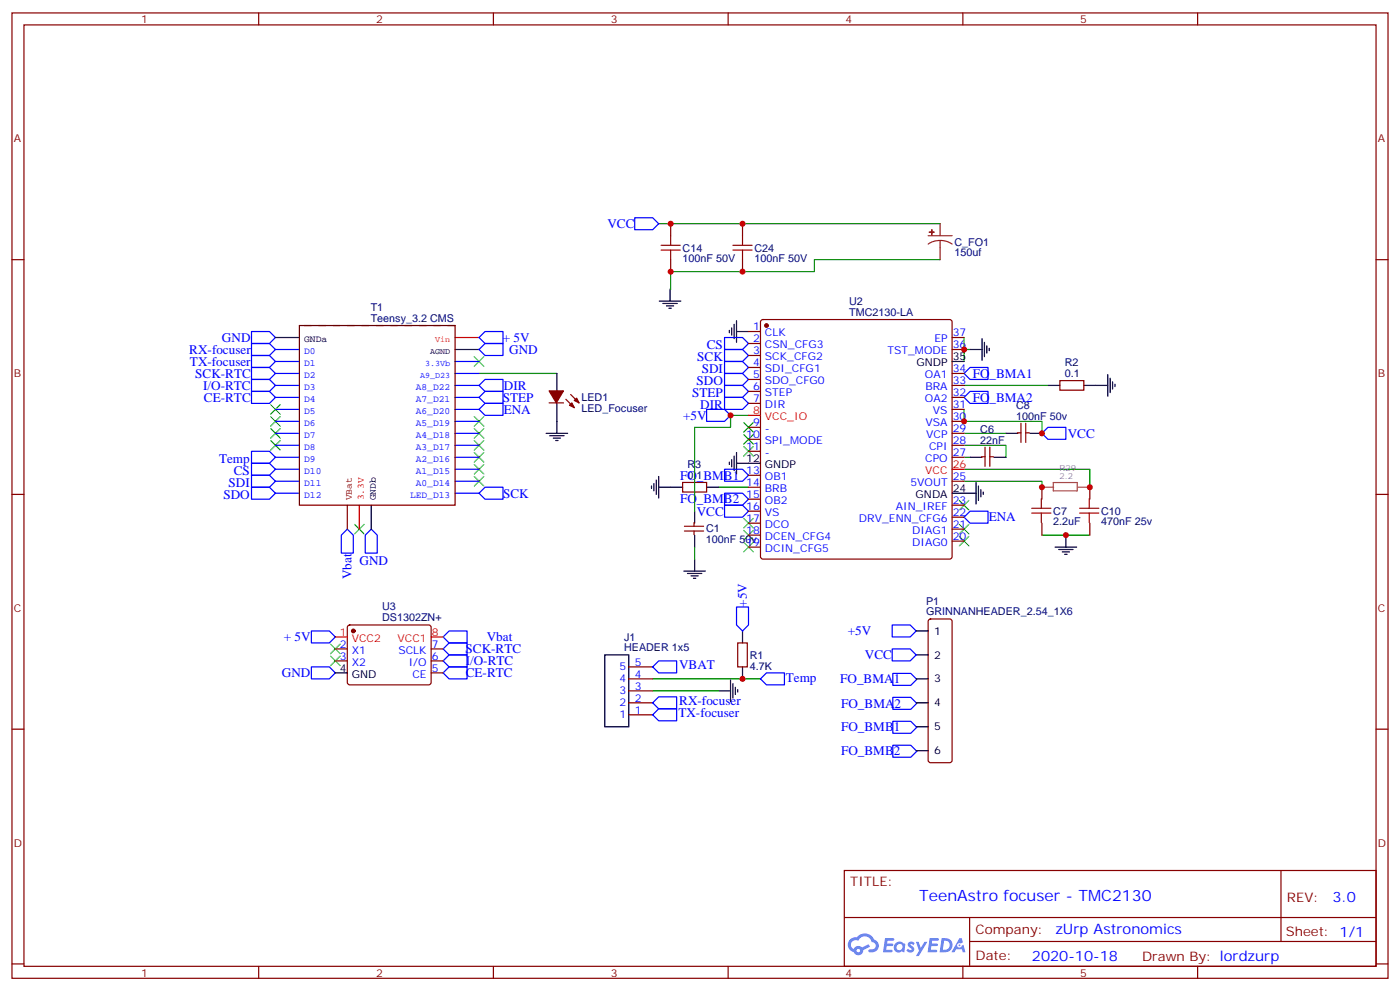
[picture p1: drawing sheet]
<svg xmlns="http://www.w3.org/2000/svg" width="412mm" height="292mm" viewBox="0 0 412 292" stroke-linecap="round" stroke-linejoin="round" font-family="sans-serif">
<g fill="none" stroke="#870000" stroke-width=".35">
<path d="M3.5 3.8h405.4v284.3h-405.4zM7.1 7.3h398.2v277.3h-398.2zM76.2 3.8v3.5M145.3 3.8v3.5M214.5 3.8v3.5M283.6 3.8v3.5M352.8 3.8v3.5M3.5 76.5h3.6M405.3 76.5h3.6M3.5 145.6h3.6M405.3 145.6h3.6M3.5 214.8h3.6"/>
<path d="M405.3 214.8h3.6M248.7 256.4h156.6v28.2h-156.6zM377.3 256.4v20.9M248.7 270.2h156.5M285.6 277.3h119.6M285.6 270.2v14.2M3.5 283.9h3.6M76.2 284.6v3.5M145.3 284.6v3.5M214.5 284.6v3.5M283.6 284.6v3.5M352.8 284.6v3.5"/>
<path d="M405.3 283.9h3.6"/>
</g>
<g fill="#5487ff">
<path d="M267.7 277.6a1.22 1.22 0 0 1 1.7 .2l-.4 .6a.47 .47 0 0 0-.3-.4 .47 .47 0 0 0-.5 .2l.1 .2a1.14 1.14 0 0 1 .8 1.8 1.14 1.14 0 0 1-1.9 0l-.2-.2 .5-.6 .7 .5a.29 .29 0 0 0 .3-.3 .29 .29 0 0 0-.2-.3 1.04 1.04 0 0 1-.6-1.7z"/>
<path d="M260.7 276.3h2.4l.3 .2-.2 .5-1.8 .1-.1 .8h1.5l.3 .4-.3 .4h-1.6l-.2 1.1h1.7l.2 .3-.2 .3-2.6 .1z"/>
<path d="M273.8 276.3h2.4l.3 .2-.1 .5-1.8 .1-.2 .8h1.6l.3 .4-.4 .4h-1.6l-.1 1.1h1.7l.2 .3-.2 .3-2.6 .1z"/>
<path d="M282.6 276.3h.7l.3 1.3-.6 .3a.69 .69 0 0 0-1 .3 .69 .69 0 0 0 .4 .9 .69 .69 0 0 0 .9-.6l.5-.2 .6 2.2h-.8l-.2-.9h-1.8l-.5 .9h-.8z"/>
<path d="M269.8 277.4h.8l.6 1.8 1.1-1.8h.9l-2.6 4.2h-.8l.9-1.5z"/>
<path d="M277.4 276.3l-.6 4.2h1.3a2.11 2.11 0 0 0 2.5-2.1 2.11 2.11 0 0 0-2.5-2.1zM278.1 277.1a1.39 1.39 0 0 1 1.7 1.4 1.39 1.39 0 0 1-1.8 1.3h-.3z"/>
<path d="M263.7 277.9a1.54 1.54 0 0 0-.1 2.2 1.54 1.54 0 0 0 2.2 .1l.6 .3 .3-2.3-.2-.3h-.4a1.49 1.49 0 0 0-2.4 0zM264 278.9a.94 .94 0 0 1 1.8 0 .94 .94 0 0 1-1.8 0z"/>
<path d="M250.4 276.7a2.18 2.18 0 0 0 1.1 3.7 1.44 1.44 0 0 0 1.6 .9 1.44 1.44 0 0 0 1.2-1.4l2-1.1-.5-.7-1.9 1a1.47 1.47 0 0 0-2.4 .4 1.39 1.39 0 0 1-.7-1.9 1.39 1.39 0 0 1 2-.5 2.12 2.12 0 0 1 2.2-1.3 2.12 2.12 0 0 1 1.9 1.7 1.14 1.14 0 0 1 1.1 1.4 1.14 1.14 0 0 1-1.7 .7 .43 .43 0 0 0-.5 .4 .43 .43 0 0 0 .4 .5 1.98 1.98 0 0 0 2.5-1.2 1.98 1.98 0 0 0-1.2-2.6 3.1 3.1 0 0 0-5.3-.6l-.9 .1zM252.3 280a.55 .55 0 0 1 1.1 0 .55 .55 0 0 1-1.1 0z"/>
<circle cx="282.6" cy="278.4" r=".26"/>
</g>
<g fill="none" stroke="#008700" stroke-width=".35">
<path d="M194 65.9h82.9M276.9 76.5h-37v3.5h-42.3v5.3M284 99.4v3.5h1.8M141.1 110h22.9M284 113.5h24.7M284 102.9v3.6M220.5 122.3h-5.3v3.6h-10.6v24.7M284 138.2h37v5.3M284 120.6v3.5h22.9v3.5M284 131.2h12.3v3.5M284 127.6h12.3M284 134.7h1.8"/>
<path d="M211.7 143.5h8.8M284 141.7h22.9v1.8M306.9 157.6h14.1M204.6 161.1v3.6M192.3 200h31.7M192.3 203.5h19.4"/>
</g>
<g fill="none" stroke="#000" stroke-width=".35">
<path d="M81.1 99.4h7.1M194.2 88.7h6.4M195.3 89.4h4.2M196.3 90.1h2.1M197 90.8h.7M197.4 85.1v3.6M214.8 97.3v.7M215.5 96.6v2.1M216.3 95.5v4.3M217 97.6h3.5M217 94.5v6.3M289.3 99.8v6.3"/>
<path d="M134.1 102.9h7M164 110v5.3M164 118.8v8.8M280.5 106.5h3.5M285.8 102.9h3.5M290 100.8v4.3M290.7 101.9v2.1M291.4 102.6v.7M308.7 113.5h3.5M319.3 113.5h7M326.3 110.3v6.4M327 111.4v4.2"/>
<path d="M327.7 112.5v2.1M328.4 113.2v.7M160.9 127.6h6.3M161.9 128.3h4.3M163 129h2.1M163.7 129.8h.7M214.8 136.1v.7M215.5 135.4v2.1M216.3 134.3v4.3M217 133.3v6.3M217 136.5h7M285.8 134.7h3.5"/>
<path d="M292.8 134.7h3.5M296.3 127.6h3.6M303.4 127.6h3.5M109.4 148.8v7.1M191.9 143.2v.7M192.6 142.5v2.1M193.3 141.4v4.2M194 143.5h7.1M194 140.3v6.4M204.6 150.6v3.5M204.6 157.6v3.5M208.1 143.5h3.6"/>
<path d="M280.5 145.3h7M287.5 142.1v6.3M288.2 143.2v4.2M288.9 144.2v2.1M289.6 144.9v.7M314 157.6v3.5M201.4 168.2h6.4M202.5 168.9h4.2M203.6 169.6h2.1M204.3 170.3h.7M204.6 164.7v3.5M310.8 161.1h6.3"/>
<path d="M311.9 161.9h4.2M312.9 162.6h2.1M313.6 163.3h.7M98.8 198.2h3.5M178.2 192.9h7v21.2h-7zM218.7 185.8v3.6M218.7 196.4v3.6M269.9 185.8h3.5M269.9 192.9h3.5M269.9 200h3.5M211.7 203.5h3.5M215.2 200.3v6.4"/>
<path d="M215.9 201.4v4.2M216.6 202.4v2.1M217.3 203.1v.7M269.9 207h3.5M269.9 214.1h3.5M269.9 221.1h3.5"/>
</g>
<g fill="none" stroke="#870000" stroke-width=".35">
<path d="M197.6 65.9v3.5M197.6 76.5v3.5M218.7 65.9v3.5M218.7 76.5v3.5M220.5 97.6h3.5M224.2 94.3l.5-.2h55.1l.5 .2 .2 .5v69.2l-.3 .5-.4 .2h-55.1l-.5-.3-.2-.4v-69.2zM280.5 99.4h3.5M161.7 118.7h4.3M166.7 117.6l2.5 2.5M168.1 116.2l2.5 2.5M220.5 101.2h3.5M220.5 104.7h3.5"/>
<path d="M220.5 108.2h3.5M220.5 111.8h3.5M220.5 115.3h3.5M220.5 118.8h3.5M280.5 117.1h3.5M280.5 113.5h3.5M280.5 110h3.5M280.5 102.9h3.5M312.2 112.1h7.1v2.8h-7.1zM220.5 125.9h3.5M220.5 129.4h3.5M220.5 132.9h3.5"/>
<path d="M220.5 140h3.5M280.5 134.7h3.5M280.5 131.2h3.5M280.5 127.6h3.5M280.5 124.1h3.5M280.5 120.6h3.5M289.1 134.5h1.1M290.2 131.7v5.7M291.6 131.7v5.7M291.6 134.5h1M299.7 127.5h1M300.7 124.7v5.6"/>
<path d="M302.2 124.7v5.6M302.2 127.5h1M201.1 142.1h7v2.8h-7zM201.6 156.4h5.7M201.6 155h5.7M204.4 153.9v1.1M204.4 156.4v1.1M220.5 143.5h3.5M220.5 147h3.5M220.5 150.6h3.5M220.5 154.1h3.5M220.5 157.6h3.5"/>
<path d="M280.5 159.4h3.5M280.5 155.9h3.5M280.5 152.3h3.5M280.5 148.8h3.5M280.5 141.7h3.5M306.9 143.5v3.5M306.9 154.1v3.5M321 143.5v3.5M321 154.1v3.5M220.5 161.1h3.5M98.8 191.1h3.5M98.8 194.7h3.5"/>
<path d="M102.5 184.3l.5-.2h23.3l.5 .2 .2 .5-.1 16.5-.6 .4h-23.6l-.4-.7v-16.2zM127 191.1h3.5M127 194.7h3.5M127 198.2h3.5M185.2 200h7.1M185.2 196.4h7.1M217.3 189.4h2.8v7h-2.8zM273.6 182.5l.5-.2h5.7l.5 .2 .2 .5v40.9l-.3 .5-.4 .2h-5.7l-.5-.2-.2-.5v-40.9zM185.2 210.5h7.1M185.2 207h7.1M185.2 203.5h7.1"/>
</g>
<g fill="#870000" stroke="#870000" stroke-width=".35">
<path d="M161.7 115.1h4.3l-2.1 3.6z"/>
<path d="M167.7 119.4l.8-.7 .7 1.4z"/>
<path d="M169.2 118l.7-.7 .7 1.4z"/>
<circle cx="225.8" cy="95.9" r=".53"/>
<circle cx="104.1" cy="185.8" r=".53"/>
</g>
<g fill="none" stroke="#00f" stroke-width=".35">
<path d="M187 64.1h5.3l1.7 1.8-1.7 1.8h-5.3zM74.1 97.6h5.3l1.7 1.8-1.7 1.8h-5.3zM141.1 99.4l1.8-1.8h5.3v3.6h-5.3zM213.4 99.4h5.3l1.8 1.8-1.8 1.7h-5.3zM74.1 115.3h5.3l1.7 1.8-1.7 1.7h-5.3zM74.1 111.8h5.3l1.7 1.7-1.7 1.8h-5.3zM74.1 108.2h5.3l1.7 1.8-1.7 1.8h-5.3zM74.1 104.7h5.3l1.7 1.8-1.7 1.7h-5.3zM74.1 101.2h5.3l1.7 1.7-1.7 1.8h-5.3zM81.1 106.5h7.1M81.1 102.9h7.1M81.1 110h7.1"/>
<path d="M81.1 117.1h7.1M81.1 113.5h7.1M134.1 106.5h7M134.1 110h7M134.1 117.1h7M134.1 113.5h7M141.1 102.9l1.8-1.7h5.3v3.5h-5.3zM141.1 117.1l1.8-1.8h5.3v3.5h-5.3zM141.1 113.5l1.8-1.7h5.3v3.5h-5.3zM213.4 117.1h5.3l1.8 1.7-1.8 1.8h-5.3zM213.4 113.5h5.3l1.8 1.8-1.8 1.8h-5.3zM213.4 110h5.3l1.8 1.8-1.8 1.7h-5.3z"/>
<path d="M213.4 106.5h5.3l1.8 1.7-1.8 1.8h-5.3zM213.4 102.9h5.3l1.8 1.8-1.8 1.8h-5.3zM284 117.1l1.8-1.8h5.2v3.5h-5.2zM284 110l1.8-1.8h5.2v3.6h-5.2zM74.1 132.9h5.3l1.7 1.8-1.7 1.8h-5.3zM74.1 136.5h5.3l1.7 1.7-1.7 1.8h-5.3zM74.1 140h5.3l1.7 1.7-1.7 1.8h-5.3zM81.1 138.2h7.1M81.1 134.7h7.1M81.1 131.2h7.1M81.1 127.6h7.1M81.1 124.1h7.1"/>
<path d="M81.1 120.6h7.1M134.1 138.2h7M134.1 134.7h7M134.1 131.2h7M134.1 127.6h7M134.1 124.1h7M134.1 120.6h7M141.1 120.6l1.8-1.8h5.3v3.5h-5.3zM208.1 120.6h5.3l1.8 1.7-1.8 1.8h-5.3zM213.4 138.2h5.3l1.8 1.8-1.8 1.7h-5.3zM306.9 127.6l1.8-1.7h5.3v3.5h-5.3zM74.1 143.5h5.3l1.7 1.8-1.7 1.7h-5.3z"/>
<path d="M81.1 141.7h7.1M81.1 145.3h7.1M102.3 155.9l1.8 1.7v5.3h-3.6v-5.3zM109.4 155.9l1.7 1.7v5.3h-3.5v-5.3zM134.1 141.7h7M134.1 145.3h7M141.1 145.3l1.8-1.8h5.3v3.5h-5.3zM213.4 148.8h5.3l1.8 1.8-1.8 1.7h-5.3zM213.4 145.3h5.3l1.8 1.7-1.8 1.8h-5.3zM284 152.3l1.8-1.7h5.2v3.5h-5.2zM217 178.8h3.5v5.3l-1.8 1.7-1.7-1.7zM91.7 196.4h5.3l1.8 1.8-1.8 1.8h-5.3z"/>
<path d="M91.7 185.8h5.3l1.8 1.8-1.8 1.8h-5.3zM130.5 187.6l1.8-1.8h5.3v3.6h-5.3zM130.5 198.2l1.8-1.8h5.3v3.6h-5.3zM130.5 191.1l1.8-1.7h5.3v3.5h-5.3zM132.3 192.9h5.3v3.5h-5.3l-1.8-1.7zM192.3 196.4l1.7-1.7h5.3v3.5h-5.3zM224 200l1.8-1.8h5.3v3.5h-5.3zM262.8 184.1h5.3l1.8 1.7-1.8 1.8h-5.3zM262.8 191.1h5.3l1.8 1.8-1.8 1.8h-5.3zM263 198.3h5.3l1.8 1.8-1.8 1.8h-5.3zM192.3 210.5l1.7-1.7h5.3v3.5h-5.3zM192.3 207l1.7-1.8h5.3v3.6h-5.3z"/>
<path d="M263 212.5h5.3l1.8 1.7-1.8 1.8h-5.3zM263 219.5h5.3l1.8 1.8-1.8 1.7h-5.3zM263 205.4h5.3l1.8 1.8-1.8 1.7h-5.3z"/>
</g>
<g fill="none" stroke="#3c3" stroke-width=".35">
<path d="M79.7 119.2l2.8 2.8M82.5 119.2l-2.8 2.8M139.7 105.1l2.8 2.8M142.5 105.1l-2.8 2.8M79.7 122.7l2.8 2.8M79.7 126.2l2.8 2.8M79.7 129.8l2.8 2.8M82.5 122.7l-2.8 2.8M82.5 126.2l-2.8 2.8M82.5 129.8l-2.8 2.8M139.7 136.8l2.8 2.8M139.7 133.3l2.8 2.8"/>
<path d="M139.7 129.8l2.8 2.8M139.7 126.2l2.8 2.8M139.7 122.7l2.8 2.8M142.5 136.8l-2.8 2.8M142.5 133.3l-2.8 2.8M142.5 129.8l-2.8 2.8M142.5 126.2l-2.8 2.8M142.5 122.7l-2.8 2.8M219.1 131.5l2.8 2.8M219.1 124.5l2.8 2.8M219.1 128l2.8 2.8M221.9 131.5l-2.8 2.8"/>
<path d="M221.9 124.5l-2.8 2.8M221.9 128l-2.8 2.8M104.4 154.4l2.8 2.9M107.2 154.4l-2.8 2.9M139.7 140.3l2.8 2.9M142.5 140.3l-2.8 2.9M219.1 159.7l2.8 2.9M219.1 156.2l2.8 2.8M219.1 152.7l2.8 2.8M221.9 159.7l-2.8 2.9M221.9 156.2l-2.8 2.8M221.9 152.7l-2.8 2.8"/>
<path d="M282.6 147.4l2.8 2.8M282.6 158l2.8 2.8M282.6 154.4l2.8 2.9M285.4 147.4l-2.8 2.8M285.4 158l-2.8 2.8M285.4 154.4l-2.8 2.9M97.4 193.3l2.8 2.8M97.4 189.7l2.8 2.8M100.2 193.3l-2.8 2.8M100.2 189.7l-2.8 2.8"/>
</g>
<g fill="none" stroke="#a10000" stroke-width=".35">
<path d="M194.7 73.7h5.7M194.7 72.2h5.7M197.6 69.4v2.8M197.6 73.7v2.8M215.9 73.7h5.6M215.9 72.2h5.6M218.7 69.4v2.8M218.7 73.7v2.8M303.9 149.7h5.7M303.9 151.1h5.7M306.7 146.9v2.8M306.7 151.1v2.8"/>
<path d="M318 149.7h5.7M318 151.1h5.7M320.9 146.9v2.8M320.9 151.1v2.8"/>
</g>
<path d="M306.9 143.5h3.5M310.3 142.1h7v2.5h-7zM317.6 143.5h3.4" fill="none" stroke="#a64a4a" stroke-width=".35"/>
<path d="M134.1 99.4h7M220.5 122.3h3.5M280.5 138.2h3.5M105.8 148.8v7.1M98.8 187.6h3.5M127 187.6h3.5" fill="none" stroke="#f00" stroke-width=".35"/>
<path d="M273.4 69.4h7.1M276.9 70.8l1.9 .3 1.7 .8M276.9 70.8l-1.8 .3-1.7 .8M276.9 65.9v3.5M276.9 70.8v5.7" fill="none" stroke="#8c2424" stroke-width=".35"/>
<g fill="#8c2424" stroke="#8c2424" stroke-width=".35">
<path d="M273.8 68.4h1.4z"/>
<path d="M274.5 67.7v1.4z"/>
</g>
<path d="M102.3 148.8v7.1" fill="none" stroke="#850000" stroke-width=".35"/>
<path d="M88.2 95.9h45.9v52.9h-45.9z" fill="none" stroke="#600" stroke-width=".35"/>
<path d="M134.1 95.9h-45.9" fill="none" stroke="#600" stroke-width=".35" stroke-dasharray="2.1 2.1"/>
<g fill="#c00">
<circle cx="321" cy="143.5" r=".88"/>
<circle cx="306.9" cy="143.5" r=".88"/>
<circle cx="314" cy="157.6" r=".88"/>
<circle cx="218.7" cy="200" r=".88"/>
<circle cx="284" cy="102.9" r=".88"/>
<circle cx="284" cy="124.1" r=".88"/>
<circle cx="306.9" cy="127.6" r=".88"/>
<circle cx="215.2" cy="122.3" r=".88"/>
<circle cx="197.6" cy="65.9" r=".88"/>
<circle cx="218.7" cy="65.9" r=".88"/>
<circle cx="197.6" cy="80" r=".88"/>
<circle cx="218.7" cy="80" r=".88"/>
</g>
<text font-size="4.6" fill="#00f" x="270.8" y="265.4">TeenAstro focuser - TMC2130</text>
<g font-size="4.2" fill="#00f">
<text x="392.5" y="265.7">3.0</text>
<text x="310.9" y="275.2">zUrp Astronomics</text>
<text x="304" y="283">2020-10-18</text>
</g>
<g font-size="3.9" fill="#00f">
<text x="178.9" y="67.2">VCC</text>
<text x="65.4" y="100.7">GND</text>
<text x="148.1" y="100.7">+ 5V</text>
<text x="55.8" y="104.2">RX-focuser</text>
<text x="56" y="107.7">TX-focuser</text>
<text x="150" y="104.2">GND</text>
<text x="205.4" y="106.4">SCK</text>
<text x="208.2" y="102.9">CS</text>
<text x="57.5" y="111.3">SCK-RTC</text>
<text x="205.2" y="113.5">SDO</text>
<text x="206.7" y="109.9">SDI</text>
<text x="286.5" y="111.2">FO_BMA1</text>
<text x="59.8" y="114.8">I/O-RTC</text>
<text x="60.1" y="118.3">CE-RTC</text>
<text x="148.1" y="118.3">STEP</text>
<text x="148.4" y="114.8">DIR</text>
<text x="203.9" y="117">STEP</text>
<text x="286.5" y="118.3">FO_BMA2</text>
<text x="148.4" y="121.8">ENA</text>
<text x="201.2" y="123.6">+5V</text>
<text x="206.3" y="120.5">DIR</text>
<text x="314.5" y="128.9">VCC</text>
<text x="64.5" y="136.4">Temp</text>
<text x="67.3" y="143.5">SDI</text>
<text x="68.9" y="139.9">CS</text>
<text x="200.3" y="141.4">FO_BMB1</text>
<text x="65.8" y="147">SDO</text>
<text x="148.2" y="146.5">SCK</text>
<text x="200.3" y="148.3">FO_BMB2</text>
<text x="205.3" y="151.9">VCC</text>
<text x="291.2" y="153.6">ENA</text>
<text x="105.9" y="166.4">GND</text>
<text x="103.6" y="170.6" transform="rotate(-90 103.6 170.6)">Vbat</text>
<text x="220" y="178.7" transform="rotate(-90 220 178.7)">+5V</text>
<text x="83.6" y="188.9">+ 5V</text>
<text x="143.4" y="188.9">Vbat</text>
<text x="249.7" y="187.1">+5V</text>
<text x="137.2" y="192.4">SCK-RTC</text>
<text x="137.2" y="195.9">I/O-RTC</text>
<text x="200" y="197.1">VBAT</text>
<text x="254.8" y="194.2">VCC</text>
<text x="83" y="199.4">GND</text>
<text x="137.2" y="199.4">CE-RTC</text>
<text x="231.5" y="200.8">Temp</text>
<text x="247.5" y="201.1">FO_BMA1</text>
<text x="200.1" y="207.8">RX-focuser</text>
<text x="247.8" y="208.4">FO_BMA2</text>
<text x="199.8" y="211.3">TX-focuser</text>
<text x="247.8" y="215.4">FO_BMB1</text>
<text x="247.8" y="222.5">FO_BMB2</text>
</g>
<g font-size="3.9" fill="#800">
<text x="250.5" y="261">TITLE:</text>
<text x="379.1" y="265.7">REV:</text>
<text x="287.4" y="275.2">Company:</text>
<text x="378.7" y="275.8">Sheet: 1/1</text>
<text x="287.4" y="282.9">Date:</text>
<text x="336.4" y="282.9">Drawn By: lordzurp</text>
</g>
<g font-size="3.2" fill="#800">
<text x="41.6" y="6.8">1</text>
<text x="110.8" y="6.8">2</text>
<text x="179.9" y="6.8">3</text>
<text x="249.1" y="6.8">4</text>
<text x="318.2" y="6.8">5</text>
<text x="4.1" y="41.9">A</text>
<text x="405.9" y="41.9">A</text>
<text x="4.1" y="111.1">B</text>
<text x="405.9" y="111.1">B</text>
<text x="4.1" y="180.2">C</text>
<text x="405.9" y="180.2">C</text>
<text x="4.1" y="249.3">D</text>
<text x="405.9" y="249.3">D</text>
<text x="41.6" y="287.6">1</text>
<text x="110.8" y="287.6">2</text>
<text x="179.9" y="287.6">3</text>
<text x="249.1" y="287.6">4</text>
<text x="318.2" y="287.6">5</text>
</g>
<g font-size="3.2" fill="#000080">
<text x="201.1" y="77.3">100nF 50V</text>
<text x="201.1" y="74.1">C14</text>
<text x="222.2" y="77.3">100nF 50V</text>
<text x="222.2" y="74.1">C24</text>
<text x="281.2" y="75.5">150uf</text>
<text x="281.2" y="72.3">C_FO1</text>
<text x="250.1" y="89.9">U2</text>
<text x="109.2" y="94.8">Teensy_3.2 CMS</text>
<text x="109.2" y="91.6">T1</text>
<text x="250.1" y="93.1">TMC2130-LA</text>
<text x="313.6" y="107.9">R2</text>
<text x="313.6" y="111.1">0.1</text>
<text x="171.3" y="118.2">LED1</text>
<text x="171.3" y="121.4">LED_Focuser</text>
<text x="299.3" y="123.6">100nF 50v</text>
<text x="299.3" y="120.4">C8</text>
<text x="288.8" y="130.7">22nF</text>
<text x="288.8" y="127.4">C6</text>
<text x="202.5" y="137.9">R3</text>
<text x="202.5" y="141">0.1</text>
<text x="310.3" y="151.5">C7</text>
<text x="310.3" y="154.8">2.2uF</text>
<text x="324.4" y="154.8">470nF 25v</text>
<text x="324.4" y="151.5">C10</text>
<text x="208" y="160.1">100nF 50v</text>
<text x="208" y="156.8">C1</text>
<text x="112.6" y="179.7">U3</text>
<text x="272.8" y="178.1">P1</text>
<text x="112.5" y="182.9">DS1302ZN+</text>
<text x="272.8" y="181.3">GRINNANHEADER_2.54_1X6</text>
<text x="183.8" y="191.8">HEADER 1x5</text>
<text x="183.8" y="188.7">J1</text>
<text x="220.8" y="197.2">4.7K</text>
<text x="220.8" y="194">R1</text>
</g>
<g font-size="3.2" fill="#00f">
<text x="221.8" y="97.3">1</text>
<text x="221.8" y="100.8">2</text>
<text x="225.3" y="99.1">CLK</text>
<text x="275.2" y="100.8">EP</text>
<text x="280.6" y="99.1">37</text>
<text x="221.8" y="104.4">3</text>
<text x="221.8" y="107.9">4</text>
<text x="225.3" y="102.6">CSN_CFG3</text>
<text x="225.3" y="106.1">SCK_CFG2</text>
<text x="261.4" y="104.4">TST_MODE</text>
<text x="280.6" y="102.6">36</text>
<text x="221.8" y="111.4">5</text>
<text x="225.3" y="109.6">SDI_CFG1</text>
<text x="225.3" y="113.2">SDO_CFG0</text>
<text x="272.5" y="111.4">OA1</text>
<text x="280.6" y="113.2">33</text>
<text x="280.6" y="109.6">34</text>
<text x="221.8" y="114.9">6</text>
<text x="221.8" y="118.5">7</text>
<text x="225.3" y="116.7">STEP</text>
<text x="272.5" y="118.5">OA2</text>
<text x="272.6" y="114.9">BRA</text>
<text x="280.6" y="116.7">32</text>
<text x="221.8" y="125.5">9</text>
<text x="225.3" y="120.2">DIR</text>
<text x="272.6" y="125.5">VSA</text>
<text x="274.8" y="122">VS</text>
<text x="280.6" y="123.8">30</text>
<text x="280.6" y="120.2">31</text>
<text x="219.8" y="129">10</text>
<text x="225.3" y="127.3">-</text>
<text x="225.3" y="130.8">SPI_MODE</text>
<text x="272.9" y="129">VCP</text>
<text x="280.6" y="130.8">28</text>
<text x="280.6" y="127.3">29</text>
<text x="219.8" y="132.6">11</text>
<text x="225.3" y="134.3">-</text>
<text x="272.5" y="136.1">CPO</text>
<text x="273.7" y="132.6">CPI</text>
<text x="280.6" y="134.3">27</text>
<text x="219.8" y="139.6">13</text>
<text x="219.8" y="143.2">14</text>
<text x="225.3" y="141.4">OB1</text>
<text x="268.2" y="143.2">5VOUT</text>
<text x="280.6" y="141.4">25</text>
<text x="219.8" y="146.7">15</text>
<text x="225.3" y="144.9">BRB</text>
<text x="225.3" y="148.4">OB2</text>
<text x="280.6" y="148.4">23</text>
<text x="219.8" y="150.2">16</text>
<text x="219.8" y="153.7">17</text>
<text x="225.3" y="152">VS</text>
<text x="225.3" y="155.5">DCO</text>
<text x="253" y="153.7">DRV_ENN_CFG6</text>
<text x="263.9" y="150.2">AIN_IREF</text>
<text x="280.6" y="155.5">21</text>
<text x="280.6" y="152">22</text>
<text x="219.8" y="157.3">18</text>
<text x="219.8" y="160.8">19</text>
<text x="225.3" y="159">DCEN_CFG4</text>
<text x="268.7" y="160.8">DIAG0</text>
<text x="268.7" y="157.3">DIAG1</text>
<text x="280.6" y="159">20</text>
<text x="225.3" y="162.6">DCIN_CFG5</text>
<text x="100.1" y="190.8">2</text>
<text x="127.2" y="190.8">7</text>
<text x="100.1" y="194.3">3</text>
<text x="103.6" y="192.5">X1</text>
<text x="103.6" y="196.1">X2</text>
<text x="117.3" y="192.5">SCLK</text>
<text x="120.4" y="196.1">I/O</text>
<text x="127.2" y="197.8">5</text>
<text x="127.2" y="194.3">6</text>
<text x="182.5" y="197.5">5</text>
<text x="187" y="196.1">5</text>
<text x="121.5" y="199.6">CE</text>
<text x="182.5" y="201">4</text>
<text x="187" y="203.1">3</text>
<text x="187" y="199.6">4</text>
<text x="182.5" y="208.1">2</text>
<text x="182.5" y="204.5">3</text>
<text x="187" y="206.7">2</text>
<text x="182.5" y="211.6">1</text>
<text x="187" y="210.2">1</text>
</g>
<g font-size="3.2">
<text x="270" y="107.9">GNDP</text>
<text x="280.6" y="106.1">35</text>
<text x="219.8" y="136.1">12</text>
<text x="225.3" y="137.9">GNDP</text>
<text x="269.7" y="146.7">GNDA</text>
<text x="280.6" y="144.9">24</text>
<text x="275.2" y="186.9">1</text>
<text x="100.1" y="197.8">4</text>
<text x="275.2" y="194">2</text>
<text x="103.6" y="199.6">GND</text>
<text x="275.2" y="201">3</text>
<text x="275.2" y="208.1">4</text>
<text x="275.2" y="215.1">5</text>
<text x="275.2" y="222.2">6</text>
</g>
<g font-size="3.2" fill="#f00">
<text x="221.8" y="122">8</text>
<text x="225.3" y="123.8">VCC_IO</text>
<text x="280.6" y="137.9">26</text>
<text x="272.6" y="139.6">VCC</text>
<text x="100.1" y="187.3">1</text>
<text x="103.6" y="189">VCC2</text>
<text x="117.1" y="189">VCC1</text>
<text x="127.2" y="187.3">8</text>
</g>
<g font-size="2.8">
<text x="89.6" y="100.7">GNDa</text>
<text x="110.7" y="147.4" transform="rotate(-90 110.7 147.4)">GNDb</text>
</g>
<g font-size="2.8" fill="#00f">
<text x="89.6" y="104.3">D0</text>
<text x="89.6" y="107.8">D1</text>
<text x="89.6" y="111.3">D2</text>
<text x="89.6" y="114.8">D3</text>
<text x="89.6" y="118.4">D4</text>
<text x="122.5" y="118.4">A7_D21</text>
<text x="122.5" y="114.8">A8_D22</text>
<text x="89.6" y="121.9">D5</text>
<text x="89.6" y="125.4">D6</text>
<text x="122.5" y="125.4">A5_D19</text>
<text x="122.5" y="121.9">A6_D20</text>
<text x="89.6" y="129">D7</text>
<text x="122.5" y="129">A4_D18</text>
<text x="89.6" y="132.5">D8</text>
<text x="89.6" y="136">D9</text>
<text x="122.5" y="136">A2_D16</text>
<text x="122.5" y="132.5">A3_D17</text>
<text x="89.6" y="139.5">D10</text>
<text x="89.6" y="143.1">D11</text>
<text x="122.5" y="143.1">A0_D14</text>
<text x="122.5" y="139.5">A1_D15</text>
<text x="89.6" y="146.6">D12</text>
<text x="120.8" y="146.6">LED_D13</text>
</g>
<text font-size="2.8" fill="#840000" x="103.6" y="147.4" transform="rotate(-90 103.6 147.4)">VBat</text>
<text font-size="2.8" fill="#f00" x="107.2" y="147.4" transform="rotate(-90 107.2 147.4)">3.3V</text>
<text font-size="2.5" fill="#f00" x="128.2" y="100.7">Vin</text>
<g font-size="2.5" fill="#00f">
<text x="125.2" y="107.8">3.3Vb</text>
<text x="123.8" y="111.3">A9_D23</text>
</g>
<text font-size="2.5" x="126.7" y="104.3">AGND</text>
<g font-size="2.5" fill="#838383">
<text x="312.1" y="138.8">R29</text>
<text x="312.1" y="141.1">2.2</text>
</g>
</svg>
